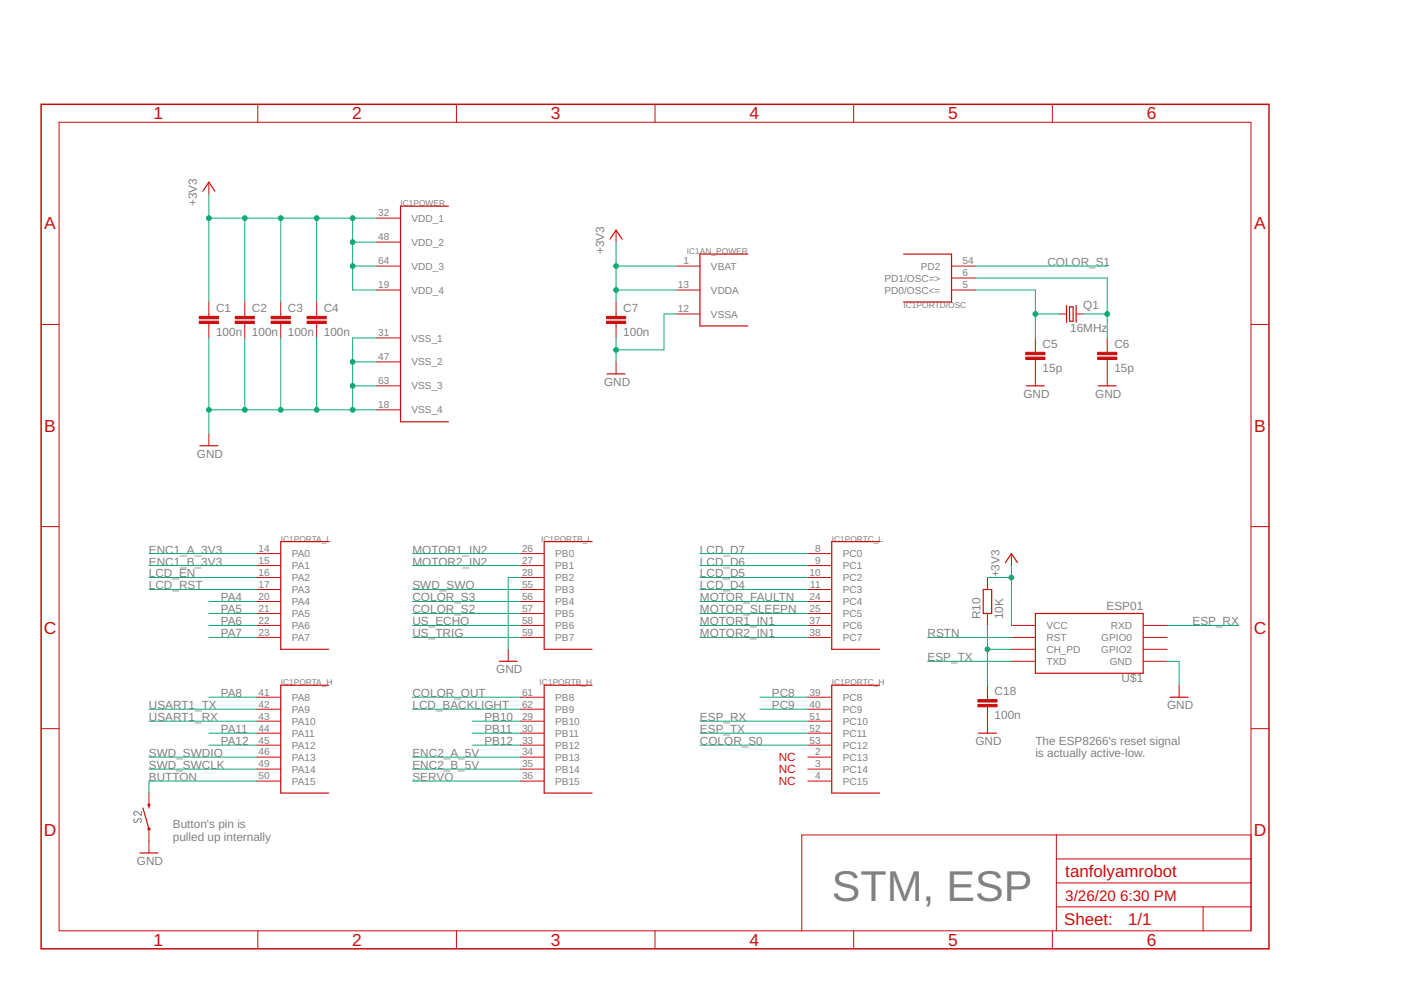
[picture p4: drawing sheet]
<svg xmlns="http://www.w3.org/2000/svg" width="297mm" height="210mm" viewBox="0 0 297 210" stroke-linecap="round" stroke-linejoin="round" font-family="sans-serif">
<path d="M28.5 173.6a.41 .41 0 0 0-.1 .6 .41 .41 0 0 0 .6 .1l.3-.6a.44 .44 0 0 1 .7 .1 .44 .44 0 0 1-.2 .6M30 172v.9l-.9-.7a.45 .45 0 0 0-.7 .1 .45 .45 0 0 0 .3 .6" fill="none" stroke="#808080" stroke-width=".21"/>
<g fill="none" stroke="#c90d0c" stroke-width=".25">
<path d="M43 40.5l1.3-1.9 1.3 1.9M95.1 43.7h-10.2v45.7h10.2M129.3 50.7l1.3-1.9 1.3 1.9M158.6 53.9h-10.2v15.2h10.2M191.6 53.9h10.1v10.1h-10.1M128.7 79.3h3.8M226.1 64.8v3.5M226.8 65h.7v3.1h-.7zM228.2 64.8v3.5M42.4 94.5h3.8M217.6 81.8h3.8M232.9 81.8h3.8"/>
<path d="M69.7 114.8h-10.2v22.9h10.2M125.5 114.8h-10.1v22.9h10.1M186.5 114.8h-10.2v22.9h10.2M213.2 119.3l1.2-1.9 1.3 1.9M208.5 125h1.7v5.1h-1.7zM219.5 130.1h22.9v12.6h-22.9zM69.7 145.3h-10.2v22.8h10.2M105.9 140.2h3.8M125.5 145.3h-10.1v22.8h10.1M186.5 145.3h-10.2v22.8h10.2M207.5 155.4h3.8M248.1 147.8h3.8"/>
<path d="M30.3 171.3l1.3 4.5M31.6 170.7v.6M29.7 180.8h3.8"/>
</g>
<g fill="none" stroke="#c90d0c" stroke-width=".21">
<path d="M12.5 25.9h252.7v171.5h-252.7zM44.3 38.6v2.6M54.7 22.1v3.8M96.8 22.1v3.8M138.9 22.1v3.8M181 22.1v3.8M223.1 22.1v3.8M79.8 46.2h5.1M79.8 51.3h5.1M79.8 56.4h5.1M130.6 48.8v2.5M143.3 56.4h5.1"/>
<path d="M201.7 56.4h5.1M201.7 58.9h5.1M8.7 68.8h3.8M44.3 64v3.1M44.3 68.6v3M51.9 64v3.1M51.9 68.6v3M59.5 64v3.1M59.5 68.6v3M67.1 64v3.1M67.1 68.6v3M79.8 71.6h5.1"/>
<path d="M79.8 76.7h5.1M79.8 61.5h5.1M130.6 64v3.1M130.6 68.6v3M130.6 76.7v2.6M143.3 61.5h5.1M143.3 66.6h5.1M201.7 61.5h5.1M219.5 71.6v3.1M219.5 76.2v5.6M224.6 66.6h1.5M228.2 66.6h1.5"/>
<path d="M234.8 71.6v3.1M234.8 76.2v5.6M265.2 68.8h3.8M44.3 92v2.5M79.8 81.8h5.1M79.8 86.9h5.1M8.7 111.7h3.8M54.4 117.4h5.1M54.4 119.9h5.1M110.3 117.4h5.1M110.3 119.9h5.1M171.3 117.4h5"/>
<path d="M171.3 119.9h5M214.4 117.4v2.5M265.2 111.7h3.8M54.4 122.4h5.1M54.4 125h5.1M54.4 127.5h5.1M54.4 130.1h5.1M54.4 132.6h5.1M54.4 135.1h5.1M107.8 137.7v2.5M110.3 122.4h5.1M110.3 125h5.1"/>
<path d="M110.3 127.5h5.1M110.3 130.1h5.1M110.3 132.6h5.1M110.3 135.1h5.1M171.3 122.4h5M171.3 125h5M171.3 127.5h5M171.3 130.1h5M171.3 132.6h5M171.3 135.1h5M209.4 122.4v2.6M209.4 130.1v2.5"/>
<path d="M214.4 132.6h5.1M214.4 135.1h5.1M214.4 137.7h5.1M242.4 132.6h5.1M242.4 135.1h5.1M242.4 137.7h5.1M8.7 154.5h3.8M54.4 147.8h5.1M54.4 150.4h5.1M54.4 152.9h5.1M54.4 155.4h5.1M54.4 158h5.1"/>
<path d="M110.3 147.8h5.1M110.3 150.4h5.1M110.3 152.9h5.1M110.3 155.4h5.1M110.3 158h5.1M171.3 147.8h5M171.3 150.4h5M171.3 152.9h5M171.3 155.4h5M171.3 158h5M209.4 145.3v3M209.4 149.9v5.5"/>
<path d="M214.4 140.2h5.1M242.4 140.2h5.1M250 145.3v2.5M265.2 154.5h3.8M31.6 168.1v2.6M31.6 175.8v5M54.4 160.5h5.1M54.4 163.1h5.1M54.4 165.6h5.1M110.3 160.5h5.1M110.3 163.1h5.1M110.3 165.6h5.1"/>
<path d="M171.3 160.5h5M171.3 163.1h5M171.3 165.6h5M224 177v20.4M265.2 177h-95.2v20.4M54.7 197.4v3.8M96.8 197.4v3.8M138.9 197.4v3.8M181 197.4v3.8M223.1 197.4v3.8M224 192.3h41.2M224 187.2h41.2"/>
<path d="M224 182.1h41.2M255.1 192.3v5.1"/>
</g>
<g fill="#c90d0c" stroke="#c90d0c" stroke-width=".21">
<path d="M42.2 68.1h4.1v.5h-4.1z"/>
<path d="M42.2 67.1h4.1v.5h-4.1z"/>
<path d="M49.9 68.1h4v.5h-4z"/>
<path d="M49.9 67.1h4v.5h-4z"/>
<path d="M57.5 68.1h4.1v.5h-4.1z"/>
<path d="M57.5 67.1h4.1v.5h-4.1z"/>
<path d="M65.1 68.1h4.1v.5h-4.1z"/>
<path d="M65.1 67.1h4.1v.5h-4.1z"/>
<path d="M217.5 75.7h4.1v.5h-4.1z"/>
<path d="M217.5 74.7h4.1v.5h-4.1z"/>
<path d="M232.7 75.7h4.1v.5h-4.1z"/>
<path d="M232.7 74.7h4.1v.5h-4.1z"/>
<path d="M128.6 68.1h4.1v.5h-4.1z"/>
<path d="M128.6 67.1h4.1v.5h-4.1z"/>
<path d="M207.3 149.4h4.1v.5h-4.1z"/>
<path d="M207.3 148.3h4.1v.5h-4.1z"/>
</g>
<path d="M8.7 22.1h260.3v179.1h-260.3z" fill="none" stroke="#c90d0c" stroke-width=".32"/>
<g fill="none" stroke="#c90d0c" stroke-width=".42">
<circle cx="31.6" cy="175.8" r=".13"/>
<circle cx="31.6" cy="170.7" r=".13"/>
</g>
<g fill="none" stroke="#0dab76" stroke-width=".21">
<path d="M44.3 41.2v22.8M44.3 46.2h35.5M51.9 46.2v17.8M59.5 46.2v17.8M67.1 46.2v17.8M74.8 46.2v15.3h5M74.8 56.4h5M74.8 51.3h5M130.6 51.3v12.7M130.6 56.4h12.7M206.8 56.4h28M206.8 58.9h28v12.7"/>
<path d="M44.3 71.6v20.4M51.9 71.6v15.3M59.5 71.6v15.3M67.1 71.6v15.3M74.8 76.7h5M79.8 71.6h-5v15.3M130.6 71.6v5.1M130.6 61.5h12.7M143.3 66.6h-2.5v7.6h-10.2M206.8 61.5h12.7v10.1M219.5 66.6h5.1M229.7 66.6h5.1"/>
<path d="M44.3 86.9h35.5M74.8 81.8h5M31.6 119.9h22.8M31.6 117.4h22.8M87.5 119.9h22.8M87.5 117.4h22.8M148.4 119.9h22.9M148.4 117.4h22.9M214.4 119.9v12.7M31.6 122.4h22.8M31.6 125h22.8M44.3 135.1h10.1"/>
<path d="M44.3 132.6h10.1M44.3 130.1h10.1M44.3 127.5h10.1M87.5 125h22.8M87.5 135.1h22.8M87.5 132.6h22.8M87.5 130.1h22.8M87.5 127.5h22.8M110.3 122.4h-2.5v15.3M148.4 122.4h22.9M148.4 125h22.9M148.4 135.1h22.9"/>
<path d="M148.4 132.6h22.9M148.4 130.1h22.9M148.4 127.5h22.9M196.7 135.1h17.7M209.4 122.4h5M209.4 137.7h5M209.4 132.6v12.7M247.5 132.6h15.2M31.6 150.4h22.8M31.6 152.9h22.8M44.3 158h10.1M44.3 147.8h10.1"/>
<path d="M44.3 155.4h10.1M87.5 150.4h22.8M87.5 147.8h22.8M100.2 152.9h10.1M100.2 158h10.1M100.2 155.4h10.1M148.4 152.9h22.9M148.4 158h22.9M148.4 155.4h22.9M161.1 150.4h10.2M161.1 147.8h10.2M196.7 140.2h17.7"/>
<path d="M247.5 140.2h2.5v5.1M31.6 160.5h22.8M31.6 163.1h22.8M54.4 165.6h-22.8v2.5M87.5 160.5h22.8M87.5 163.1h22.8M87.5 165.6h22.8"/>
</g>
<g fill="#0dab76" stroke="#0dab76" stroke-width=".21">
<circle cx="51.9" cy="86.9" r=".51"/>
<circle cx="59.5" cy="86.9" r=".51"/>
<circle cx="44.3" cy="86.9" r=".51"/>
<circle cx="74.8" cy="81.8" r=".51"/>
<circle cx="74.8" cy="76.7" r=".51"/>
<circle cx="67.1" cy="86.9" r=".51"/>
<circle cx="74.8" cy="86.9" r=".51"/>
<circle cx="130.6" cy="74.2" r=".51"/>
<circle cx="51.9" cy="46.2" r=".51"/>
<circle cx="59.5" cy="46.2" r=".51"/>
<circle cx="44.3" cy="46.2" r=".51"/>
<circle cx="74.8" cy="56.4" r=".51"/>
<circle cx="74.8" cy="51.3" r=".51"/>
<circle cx="67.1" cy="46.2" r=".51"/>
<circle cx="74.8" cy="46.2" r=".51"/>
<circle cx="130.6" cy="61.5" r=".51"/>
<circle cx="130.6" cy="56.4" r=".51"/>
<circle cx="214.4" cy="122.4" r=".51"/>
<circle cx="234.8" cy="66.6" r=".51"/>
<circle cx="219.5" cy="66.6" r=".51"/>
<circle cx="209.4" cy="137.7" r=".51"/>
</g>
<text font-size="9.1" fill="#808080" x="176.3" y="191">STM, ESP</text>
<g font-size="3.7" fill="#c90d0c">
<text x="32.6" y="25.3">1</text>
<text x="74.7" y="25.3">2</text>
<text x="116.8" y="25.3">3</text>
<text x="158.9" y="25.3">4</text>
<text x="201" y="25.3">5</text>
<text x="243.2" y="25.3">6</text>
<text x="9.4" y="48.7">A</text>
<text x="265.9" y="48.7">A</text>
<text x="9.4" y="91.5">B</text>
<text x="265.9" y="91.5">B</text>
<text x="9.3" y="134.4">C</text>
<text x="265.8" y="134.4">C</text>
<text x="9.3" y="177.2">D</text>
<text x="265.8" y="177.2">D</text>
<text x="32.6" y="200.6">1</text>
<text x="74.7" y="200.6">2</text>
<text x="116.8" y="200.6">3</text>
<text x="158.9" y="200.6">4</text>
<text x="201" y="200.6">5</text>
<text x="243.2" y="200.6">6</text>
</g>
<g font-size="3.6" fill="#c90d0c">
<text x="225.9" y="185.9">tanfolyamrobot</text>
<text x="225.6" y="196.2">Sheet:</text>
<text x="239.2" y="196.1">1/1</text>
</g>
<g font-size="3.2" fill="#c90d0c">
<text x="225.9" y="191">3/26/20</text>
<text x="237.5" y="191">6:30 PM</text>
</g>
<g font-size="2.5" fill="#808080">
<text x="41.7" y="43.7" transform="rotate(-90 41.7 43.7)">+3V3</text>
<text x="128.1" y="53.9" transform="rotate(-90 128.1 53.9)">+3V3</text>
<text x="222.1" y="56.4">COLOR_S1</text>
<text x="229.7" y="65.6">Q1</text>
<text x="45.8" y="71.3">100n</text>
<text x="45.8" y="66.2">C1</text>
<text x="53.4" y="71.3">100n</text>
<text x="53.4" y="66.2">C2</text>
<text x="61" y="71.3">100n</text>
<text x="61" y="66.2">C3</text>
<text x="68.7" y="71.3">100n</text>
<text x="68.7" y="66.2">C4</text>
<text x="132.2" y="71.3">100n</text>
<text x="132.2" y="66.2">C7</text>
<text x="226.9" y="70.4">16MHz</text>
<text x="221" y="73.8">C5</text>
<text x="236.3" y="73.8">C6</text>
<text x="128.1" y="81.8">GND</text>
<text x="221" y="78.9">15p</text>
<text x="236.3" y="78.9">15p</text>
<text x="217" y="84.3">GND</text>
<text x="232.2" y="84.3">GND</text>
<text x="41.7" y="97">GND</text>
<text x="31.6" y="117.4">ENC1_A_3V3</text>
<text x="31.6" y="119.9">ENC1_B_3V3</text>
<text x="87.5" y="117.4">MOTOR1_IN2</text>
<text x="87.5" y="119.9">MOTOR2_IN2</text>
<text x="148.4" y="119.9">LCD_D6</text>
<text x="148.4" y="117.4">LCD_D7</text>
<text x="31.6" y="122.4">LCD_EN</text>
<text x="31.6" y="125">LCD_RST</text>
<text x="87.5" y="125">SWD_SWO</text>
<text x="148.4" y="125">LCD_D4</text>
<text x="148.4" y="122.4">LCD_D5</text>
<text x="211.9" y="122.4" transform="rotate(-90 211.9 122.4)">+3V3</text>
<text x="46.8" y="127.5">PA4</text>
<text x="46.8" y="130.1">PA5</text>
<text x="87.5" y="130.1">COLOR_S2</text>
<text x="87.5" y="127.5">COLOR_S3</text>
<text x="148.4" y="127.5">MOTOR_FAULTN</text>
<text x="148.4" y="130.1">MOTOR_SLEEPN</text>
<text x="207.9" y="131.3" transform="rotate(-90 207.9 131.3)">R10</text>
<text x="212.7" y="131.3" transform="rotate(-90 212.7 131.3)">10K</text>
<text x="234.6" y="129.3">ESP01</text>
<text x="46.8" y="132.6">PA6</text>
<text x="46.8" y="135.1">PA7</text>
<text x="87.5" y="135.1">US_TRIG</text>
<text x="87.5" y="132.6">US_ECHO</text>
<text x="148.4" y="132.6">MOTOR1_IN1</text>
<text x="148.4" y="135.1">MOTOR2_IN1</text>
<text x="196.7" y="135.1">RSTN</text>
<text x="252.8" y="132.6">ESP_RX</text>
<text x="105.2" y="142.8">GND</text>
<text x="196.7" y="140.2">ESP_TX</text>
<text x="46.8" y="147.8">PA8</text>
<text x="87.5" y="147.8">COLOR_OUT</text>
<text x="163.6" y="147.8">PC8</text>
<text x="210.9" y="147.5">C18</text>
<text x="237.8" y="144.5">U$1</text>
<text x="31.6" y="150.4">USART1_TX</text>
<text x="31.6" y="152.9">USART1_RX</text>
<text x="46.8" y="155.5">PA11</text>
<text x="87.5" y="150.4">LCD_BACKLIGHT</text>
<text x="102.7" y="152.9">PB10</text>
<text x="102.7" y="155.5">PB11</text>
<text x="148.4" y="155.5">ESP_TX</text>
<text x="148.4" y="152.9">ESP_RX</text>
<text x="163.6" y="150.4">PC9</text>
<text x="210.9" y="152.5">100n</text>
<text x="247.5" y="150.4">GND</text>
<text x="31.6" y="160.5">SWD_SWDIO</text>
<text x="46.8" y="158">PA12</text>
<text x="87.5" y="160.5">ENC2_A_5V</text>
<text x="102.7" y="158">PB12</text>
<text x="148.4" y="158">COLOR_S0</text>
<text x="206.8" y="158">GND</text>
<text x="219.5" y="157.9">The ESP8266's reset signal</text>
<text x="219.5" y="160.5">is actually active-low.</text>
<text x="31.6" y="163.1">SWD_SWCLK</text>
<text x="31.6" y="165.6">BUTTON</text>
<text x="87.5" y="163.1">ENC2_B_5V</text>
<text x="87.5" y="165.6">SERVO</text>
<text x="36.7" y="175.6">Button's pin is</text>
<text x="36.7" y="178.3">pulled up internally</text>
<text x="29" y="183.4">GND</text>
</g>
<g font-size="2.5" fill="#c90d0c">
<text x="165.1" y="161.3">NC</text>
<text x="165.1" y="166.4">NC</text>
<text x="165.1" y="163.8">NC</text>
</g>
<g font-size="2.1" fill="#808080">
<text x="80.2" y="45.9">32</text>
<text x="87.2" y="47">VDD_1</text>
<text x="80.2" y="51">48</text>
<text x="87.2" y="52.1">VDD_2</text>
<text x="80.2" y="56.1">64</text>
<text x="87.2" y="57.2">VDD_3</text>
<text x="144.9" y="56.1">1</text>
<text x="150.7" y="57.2">VBAT</text>
<text x="187.5" y="59.7">PD1/OSC=&gt;</text>
<text x="195.3" y="57.2">PD2</text>
<text x="204.1" y="58.6">6</text>
<text x="204.1" y="56.1">54</text>
<text x="80.2" y="61.1">19</text>
<text x="87.2" y="62.2">VDD_4</text>
<text x="143.7" y="61.1">13</text>
<text x="150.7" y="62.2">VDDA</text>
<text x="187.5" y="62.2">PD0/OSC&lt;=</text>
<text x="204.1" y="61.1">5</text>
<text x="80.2" y="71.3">31</text>
<text x="143.7" y="66.2">12</text>
<text x="150.7" y="67.3">VSSA</text>
<text x="80.2" y="76.4">47</text>
<text x="87.2" y="72.4">VSS_1</text>
<text x="87.2" y="77.5">VSS_2</text>
<text x="80.2" y="81.4">63</text>
<text x="87.2" y="82.6">VSS_3</text>
<text x="80.2" y="86.5">18</text>
<text x="87.2" y="87.6">VSS_4</text>
<text x="54.8" y="117">14</text>
<text x="54.8" y="119.5">15</text>
<text x="61.9" y="118.1">PA0</text>
<text x="110.7" y="117">26</text>
<text x="110.7" y="119.5">27</text>
<text x="117.7" y="118.1">PB0</text>
<text x="172.8" y="117">8</text>
<text x="172.8" y="119.5">9</text>
<text x="178.7" y="118.1">PC0</text>
<text x="54.8" y="122.1">16</text>
<text x="54.8" y="124.6">17</text>
<text x="61.9" y="120.7">PA1</text>
<text x="61.9" y="123.2">PA2</text>
<text x="61.9" y="125.7">PA3</text>
<text x="110.7" y="122.1">28</text>
<text x="110.7" y="124.6">55</text>
<text x="117.7" y="120.7">PB1</text>
<text x="117.7" y="123.2">PB2</text>
<text x="117.7" y="125.7">PB3</text>
<text x="171.6" y="122.1">10</text>
<text x="171.8" y="124.6">11</text>
<text x="178.7" y="120.7">PC1</text>
<text x="178.7" y="123.2">PC2</text>
<text x="178.7" y="125.7">PC3</text>
<text x="54.8" y="127.2">20</text>
<text x="54.8" y="129.7">21</text>
<text x="61.9" y="128.3">PA4</text>
<text x="61.9" y="130.8">PA5</text>
<text x="110.7" y="127.2">56</text>
<text x="110.7" y="129.7">57</text>
<text x="117.7" y="128.3">PB4</text>
<text x="117.7" y="130.8">PB5</text>
<text x="171.6" y="127.2">24</text>
<text x="171.6" y="129.7">25</text>
<text x="178.7" y="128.3">PC4</text>
<text x="178.7" y="130.8">PC5</text>
<text x="54.8" y="132.2">22</text>
<text x="54.8" y="134.8">23</text>
<text x="61.9" y="133.4">PA6</text>
<text x="61.9" y="135.9">PA7</text>
<text x="110.7" y="132.2">58</text>
<text x="110.7" y="134.8">59</text>
<text x="117.7" y="133.4">PB6</text>
<text x="117.7" y="135.9">PB7</text>
<text x="171.6" y="132.2">37</text>
<text x="171.6" y="134.8">38</text>
<text x="178.7" y="133.4">PC6</text>
<text x="178.7" y="135.9">PC7</text>
<text x="221.9" y="135.9">RST</text>
<text x="221.9" y="133.4">VCC</text>
<text x="233.5" y="135.9">GPIO0</text>
<text x="235.5" y="133.4">RXD</text>
<text x="221.9" y="141">TXD</text>
<text x="221.9" y="138.4">CH_PD</text>
<text x="233.5" y="138.4">GPIO2</text>
<text x="235.3" y="141">GND</text>
<text x="54.8" y="147.5">41</text>
<text x="61.9" y="148.6">PA8</text>
<text x="110.7" y="147.5">61</text>
<text x="117.7" y="148.6">PB8</text>
<text x="171.6" y="147.5">39</text>
<text x="178.7" y="148.6">PC8</text>
<text x="54.8" y="150">42</text>
<text x="54.8" y="152.6">43</text>
<text x="54.8" y="155.1">44</text>
<text x="61.9" y="151.1">PA9</text>
<text x="61.9" y="153.7">PA10</text>
<text x="110.7" y="150">62</text>
<text x="110.7" y="152.6">29</text>
<text x="110.7" y="155.1">30</text>
<text x="117.7" y="151.1">PB9</text>
<text x="117.7" y="153.7">PB10</text>
<text x="171.6" y="150">40</text>
<text x="171.6" y="152.6">51</text>
<text x="171.6" y="155.1">52</text>
<text x="178.7" y="151.1">PC9</text>
<text x="178.7" y="153.7">PC10</text>
<text x="54.8" y="157.6">45</text>
<text x="54.8" y="160.2">46</text>
<text x="61.9" y="156.2">PA11</text>
<text x="61.9" y="158.8">PA12</text>
<text x="61.9" y="161.3">PA13</text>
<text x="110.7" y="157.6">33</text>
<text x="110.7" y="160.2">34</text>
<text x="117.7" y="156.2">PB11</text>
<text x="117.7" y="158.8">PB12</text>
<text x="117.7" y="161.3">PB13</text>
<text x="171.6" y="157.6">53</text>
<text x="172.8" y="160.2">2</text>
<text x="178.7" y="161.3">PC13</text>
<text x="178.7" y="156.2">PC11</text>
<text x="178.7" y="158.8">PC12</text>
<text x="54.8" y="162.7">49</text>
<text x="54.8" y="165.3">50</text>
<text x="61.9" y="163.8">PA14</text>
<text x="61.9" y="166.4">PA15</text>
<text x="110.7" y="162.7">35</text>
<text x="110.7" y="165.3">36</text>
<text x="117.7" y="163.8">PB14</text>
<text x="117.7" y="166.4">PB15</text>
<text x="172.8" y="162.7">3</text>
<text x="172.8" y="165.3">4</text>
<text x="178.7" y="163.8">PC14</text>
<text x="178.7" y="166.4">PC15</text>
</g>
<g font-size="1.8" fill="#808080">
<text x="84.9" y="43.7">I</text>
<text x="85.4" y="43.7">C1POWER</text>
<text x="145.6" y="53.9">IC1AN_POWER</text>
<text x="191.6" y="65.3">IC1PORTD/OSC</text>
<text x="59.5" y="114.8">IC1PORTA_L</text>
<text x="114.7" y="114.8">IC1PORTB_L</text>
<text x="176.3" y="114.8">IC1PORTC_L</text>
<text x="59.5" y="145.3">I</text>
<text x="60" y="145.3">C1PORTA_H</text>
<text x="114.4" y="145.3">IC1PORTB_H</text>
<text x="176.3" y="145.3">I</text>
<text x="176.8" y="145.3">C1PORTC_H</text>
</g>
</svg>
